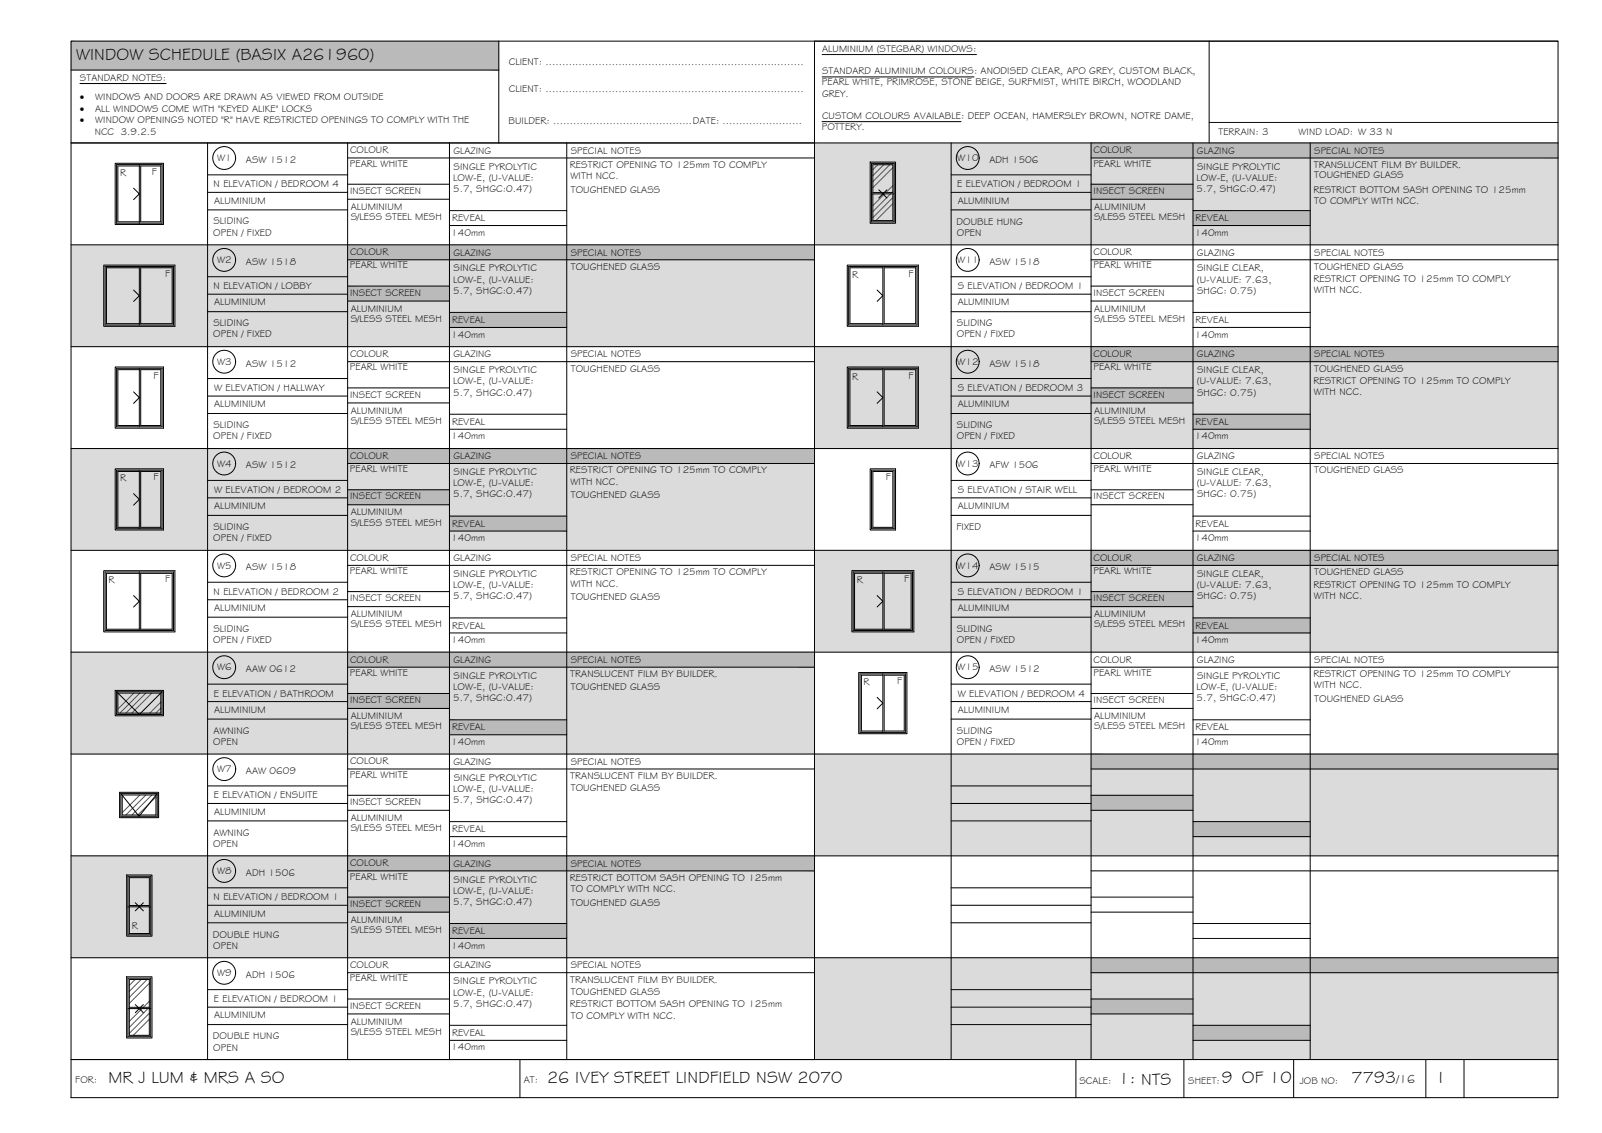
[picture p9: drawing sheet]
<svg xmlns="http://www.w3.org/2000/svg" width="420mm" height="297mm" viewBox="0 0 420 297" stroke-linecap="round" stroke-linejoin="round" font-family="sans-serif">
<!-- layer: WINDOW SCHEDULE HATCH -->
<g fill="#dbdbdb" stroke="#dbdbdb" stroke-width=".26">
<path d="M213.6 37.5l195 26.7v-26.7zM213.6 37.5l195 26.7h-195z"/>
<path d="M18.6 64.2l195 26.7v-26.7zM18.6 64.2l195 26.7h-195z"/>
<path d="M213.6 90.9l195 26.7v-26.7zM213.6 90.9l195 26.7h-195z"/>
<path d="M18.6 117.6l195 26.7v-26.7zM18.6 117.6l195 26.7h-195z"/>
<path d="M213.6 144.3l195 26.7v-26.7zM213.6 144.3l195 26.7h-195z"/>
<path d="M18.6 171l195 26.7v-26.7zM18.6 171l195 26.7h-195z"/>
<path d="M213.6 197.7l195 26.7v-26.7zM213.6 197.7l195 26.7h-195z"/>
<path d="M18.6 224.4l195 26.7v-26.7zM18.6 224.4l195 26.7h-195z"/>
<path d="M213.6 251.1l195 26.7v-26.7zM213.6 251.1l195 26.7h-195z"/>
</g>
<!-- layer: WINDOWS -->
<g fill="none" stroke="#000" stroke-width=".26">
<path d="M30.6 43.2h11.9v15.3h-11.9zM35 49.3l1.5 1.5-1.5 1.5M36.5 43.5h-5.6v14.7h5.6M36.5 43.2v15.3M36.9 43.5h5.3v14.7h-5.3zM228.6 42.8h5.9v15.4h-5.9zM228.6 50.8h5.9M228.9 43.2h5.3v7.3h-5.3zM228.9 50.8v7h5.3v-7M230.5 49.8l1 1 1.1-1M230.5 51.9l1-1.1 1.1 1.1M27.6 69.9h17.9v15.3h-17.9z"/>
<path d="M35 76l1.5 1.5-1.5 1.5M36.5 69.9v15.3M36.5 70.2h-8.6v14.7h8.6M36.9 70.2h8.3v14.7h-8.3zM222.6 69.9h17.9v15.3h-17.9zM230 76l1.5 1.5-1.5 1.5M231.5 69.9v15.3M231.5 70.2h-8.6v14.7h8.6M231.9 70.2h8.3v14.7h-8.3zM30.6 96.6h11.9v15.3h-11.9zM36.5 96.9h-5.6v14.7h5.6M36.5 96.6v15.3"/>
<path d="M36.9 96.9h5.3v14.7h-5.3zM222.6 96.6h17.9v15.3h-17.9zM231.5 96.6v15.3M231.5 96.9h-8.6v14.7h8.6M231.9 96.9h8.3v14.7h-8.3zM35 102.7l1.5 1.5-1.5 1.5M230 102.7l1.5 1.5-1.5 1.5M30.6 123.3h11.9v15.3h-11.9zM35 129.4l1.5 1.5-1.5 1.5M36.5 123.6h-5.6v14.7h5.6M36.5 123.3v15.3M36.9 123.6h5.3v14.7h-5.3z"/>
<path d="M228.6 123.3h5.9v15.3h-5.9zM228.9 123.6h5.3v14.7h-5.3zM27.6 150h17.9v15.3h-17.9zM35 156.1l1.5 1.5-1.5 1.5M36.5 150.3h-8.6v14.7h8.6M36.5 150v15.3M36.9 150.3h8.3v14.7h-8.3zM223.8 150h15.5v15.3h-15.5zM230 156.1l1.5 1.5-1.5 1.5M231.5 150.3h-7.4v14.7h7.4M231.5 150v15.3M231.9 150.3h7.1v14.7h-7.1z"/>
<path d="M225.6 176.7h11.9v15.3h-11.9zM231.5 176.7v15.3M231.5 177h-5.6v14.7h5.6M231.9 177h5.3v14.7h-5.3zM30.6 181.3l5.9 6 6-6M30.6 181.3v6h11.9v-6M30.6 181.3h11.9M30.9 181.7h11.3v5.3h-11.3zM230 182.8l1.5 1.5-1.5 1.5M31.7 208.1l4.8 5.9 4.7-5.9M31.7 208.1h9.5M31.7 208.1v5.9h9.5v-5.9"/>
<path d="M32.1 208.4h8.8v5.3h-8.8zM33.6 229.7h5.9v15.4h-5.9zM33.6 237.7h5.9M33.9 230.1h5.3v7.3h-5.3zM33.9 237.7v7h5.3v-7M35.5 236.7l1 1 1.1-1M35.5 238.8l1-1.1 1.1 1.1M33.6 256.4h5.9v15.4h-5.9zM33.9 256.8h5.3v7.3h-5.3zM33.6 264.4h5.9M33.9 264.4v7h5.3v-7M35.5 263.4l1 1 1.1-1"/>
<path d="M35.5 265.5l1-1.1 1.1 1.1"/>
<circle cx="58.8" cy="41.4" r="3"/>
<circle cx="253.8" cy="41.4" r="3"/>
<circle cx="58.8" cy="68.1" r="3"/>
<circle cx="253.8" cy="68.1" r="3"/>
<circle cx="58.8" cy="94.8" r="3"/>
<circle cx="253.8" cy="94.8" r="3"/>
<circle cx="58.8" cy="121.5" r="3"/>
<circle cx="253.8" cy="121.5" r="3"/>
<circle cx="58.8" cy="148.2" r="3"/>
<circle cx="253.8" cy="148.2" r="3"/>
<circle cx="58.8" cy="174.9" r="3"/>
<circle cx="253.8" cy="174.9" r="3"/>
<circle cx="58.8" cy="201.6" r="3"/>
<circle cx="58.8" cy="228.3" r="3"/>
<circle cx="58.8" cy="255" r="3"/>
</g>
<!-- layer: NEWWORK -->
<g fill="none" stroke="#000" stroke-width=".26">
<path d="M30.2 42.8h12.7v16.1h-12.7zM228.2 42.5h6.7v16h-6.7zM27.2 69.5h18.7v16h-18.7zM222.2 69.5h18.7v16h-18.7zM30.2 96.2h12.7v16.1h-12.7zM222.2 96.2h18.7v16.1h-18.7zM30.2 122.9h12.7v16.1h-12.7zM228.2 122.9h6.7v16.1h-6.7zM27.2 149.6h18.7v16.1h-18.7zM223.4 149.6h16.3v16.1h-16.3zM225.2 176.3h12.7v16.1h-12.7zM30.2 181h12.7v6.7h-12.7z"/>
<path d="M31.4 207.7h10.2v6.7h-10.2zM33.2 229.4h6.7v16h-6.7zM33.2 256.1h6.7v16h-6.7z"/>
</g>
<!-- layer: WINDOW SCHEDULE HATCH -->
<g fill="#bababa" stroke="#bababa" stroke-width=".26">
<path d="M18.6 10.8l112.2 7.6v-7.6zM18.6 10.8l112.2 7.6h-112.2z"/>
<path d="M286.2 37.5l122.4 3.9v-3.9zM286.2 37.5l122.4 3.9h-122.4z"/>
<path d="M286.2 48.3l26.7 3.9v-3.9zM286.2 48.3l26.7 3.9h-26.7z"/>
<path d="M312.9 55.2l30.7 3.9v-3.9zM312.9 55.2l30.7 3.9h-30.7z"/>
<path d="M91.2 64.2l122.4 3.9v-3.9zM91.2 64.2l122.4 3.9h-122.4z"/>
<path d="M91.2 75l26.7 3.9v-3.9zM91.2 75l26.7 3.9h-26.7z"/>
<path d="M117.9 81.9l30.7 3.9v-3.9zM117.9 81.9l30.7 3.9h-30.7z"/>
<path d="M286.2 90.9l122.4 3.9v-3.9zM286.2 90.9l122.4 3.9h-122.4z"/>
<path d="M286.2 101.7l26.7 3.9v-3.9zM286.2 101.7l26.7 3.9h-26.7z"/>
<path d="M312.9 108.6l30.7 3.9v-3.9zM312.9 108.6l30.7 3.9h-30.7z"/>
<path d="M91.2 117.6l122.4 3.9v-3.9zM91.2 117.6l122.4 3.9h-122.4z"/>
<path d="M91.2 128.4l26.7 3.9v-3.9zM91.2 128.4l26.7 3.9h-26.7z"/>
<path d="M117.9 135.3l30.7 3.9v-3.9zM117.9 135.3l30.7 3.9h-30.7z"/>
<path d="M286.2 144.3l122.4 3.9v-3.9zM286.2 144.3l122.4 3.9h-122.4z"/>
<path d="M286.2 155.1l26.7 3.9v-3.9zM286.2 155.1l26.7 3.9h-26.7z"/>
<path d="M312.9 162l30.7 3.9v-3.9zM312.9 162l30.7 3.9h-30.7z"/>
<path d="M91.2 171l122.4 3.9v-3.9zM91.2 171l122.4 3.9h-122.4z"/>
<path d="M91.2 181.8l26.7 3.9v-3.9zM91.2 181.8l26.7 3.9h-26.7z"/>
<path d="M117.9 188.7l30.7 3.9v-3.9zM117.9 188.7l30.7 3.9h-30.7z"/>
<path d="M286.2 197.7l122.4 3.9v-3.9zM286.2 197.7l122.4 3.9h-122.4z"/>
<path d="M286.2 208.5l26.7 3.9v-3.9zM286.2 208.5l26.7 3.9h-26.7z"/>
<path d="M312.9 215.4l30.7 3.9v-3.9zM312.9 215.4l30.7 3.9h-30.7z"/>
<path d="M91.2 224.4l122.4 3.9v-3.9zM91.2 224.4l122.4 3.9h-122.4z"/>
<path d="M91.2 235.2l26.7 3.9v-3.9zM91.2 235.2l26.7 3.9h-26.7z"/>
<path d="M117.9 242.1l30.7 3.9v-3.9zM117.9 242.1l30.7 3.9h-30.7z"/>
<path d="M286.2 251.1l122.4 3.9v-3.9zM286.2 251.1l122.4 3.9h-122.4z"/>
<path d="M286.2 261.9l26.7 3.9v-3.9zM286.2 261.9l26.7 3.9h-26.7z"/>
<path d="M312.9 268.8l30.7 3.9v-3.9zM312.9 268.8l30.7 3.9h-30.7z"/>
</g>
<!-- layer: BORDER -->
<g fill="none" stroke="#000" stroke-width=".26">
<path d="M18.6 10.8h390v277h-390zM18.6 18.4h112.2M130.8 10.8v26.7M317.1 10.8v26.7M408.6 10.8h-195v267M18.6 37.5h390M54.4 37.5v240.3M91.2 37.5v240.3M117.9 37.5v240.3M148.6 37.5v240.3M249.5 37.5v240.3M286.2 37.5v240.3"/>
<path d="M312.9 37.5v240.3M317.1 32.1h91.5M343.6 37.5v240.3M54.4 45.8h36.8M54.4 50.4h36.8M54.4 55h36.8M91.2 41.4h122.4M91.2 48.3h26.7M91.2 52.2h26.7M117.9 55.2h30.7M117.9 59.1h30.7M249.5 45.8h36.7"/>
<path d="M249.5 50.4h36.7M249.5 55h36.7M286.2 41.4h122.4M286.2 48.3h26.7M286.2 52.2h26.7M312.9 55.2h30.7M312.9 59.1h30.7M18.6 64.2h390M54.4 72.6h36.8M54.4 77.1h36.8M91.2 68.1h122.4M91.2 75h26.7"/>
<path d="M91.2 78.9h26.7M249.5 72.6h36.7M249.5 77.1h36.7M286.2 68.1h122.4M286.2 75h26.7M286.2 78.9h26.7M18.6 90.9h390M54.4 81.7h36.8M54.4 99.2h36.8M91.2 94.8h122.4M117.9 81.9h30.7M117.9 85.8h30.7"/>
<path d="M249.5 81.7h36.7M249.5 99.2h36.7M286.2 94.8h122.4M312.9 81.9h30.7M312.9 85.8h30.7M18.6 117.6h390M54.4 103.8h36.8M54.4 108.4h36.8M91.2 101.7h26.7M91.2 105.6h26.7M117.9 108.6h30.7M117.9 112.5h30.7"/>
<path d="M249.5 103.8h36.7M249.5 108.4h36.7M286.2 101.7h26.7M286.2 105.6h26.7M312.9 108.6h30.7M312.9 112.5h30.7M54.4 126h36.8M54.4 130.5h36.8M54.4 135.1h36.8M91.2 121.5h122.4M91.2 128.4h26.7M91.2 132.3h26.7"/>
<path d="M117.9 135.3h30.7M117.9 139.2h30.7M249.5 126h36.7M249.5 130.5h36.7M249.5 135.1h36.7M286.2 121.5h122.4M286.2 128.4h26.7M286.2 132.3h26.7M312.9 135.3h30.7M312.9 139.2h30.7M18.6 144.3h390M54.4 152.6h36.8"/>
<path d="M54.4 157.2h36.8M91.2 148.2h122.4M91.2 155.1h26.7M91.2 159h26.7M249.5 152.6h36.7M249.5 157.2h36.7M286.2 148.2h122.4M286.2 155.1h26.7M286.2 159h26.7M18.6 171h390M54.4 161.8h36.8M54.4 179.4h36.8"/>
<path d="M91.2 174.9h122.4M117.9 162h30.7M117.9 165.9h30.7M249.5 161.8h36.7M249.5 179.4h36.7M286.2 174.9h122.4M312.9 162h30.7M312.9 165.9h30.7M18.6 197.7h390M54.4 183.9h36.8M54.4 188.5h36.8M91.2 181.8h26.7"/>
<path d="M91.2 185.7h26.7M117.9 188.7h30.7M117.9 192.6h30.7M249.5 183.9h36.7M249.5 188.5h36.7M286.2 181.8h26.7M286.2 185.7h26.7M312.9 188.7h30.7M312.9 192.6h30.7M54.4 206.1h36.8M54.4 210.6h36.8M54.4 215.2h36.8"/>
<path d="M91.2 201.6h122.4M91.2 208.5h26.7M91.2 212.4h26.7M117.9 215.4h30.7M117.9 219.3h30.7M249.5 206.1h36.7M249.5 210.6h36.7M249.5 215.2h36.7M286.2 201.6h122.4M286.2 208.5h26.7M286.2 212.4h26.7M312.9 215.4h30.7"/>
<path d="M312.9 219.3h30.7M18.6 224.4h390M54.4 232.8h36.8M54.4 237.3h36.8M91.2 228.3h122.4M91.2 235.2h26.7M91.2 239.1h26.7M249.5 232.8h36.7M249.5 237.3h36.7M286.2 228.3h122.4M286.2 235.2h26.7M286.2 239.1h26.7"/>
<path d="M18.6 251.1h390M54.4 241.9h36.8M54.4 259.5h36.8M91.2 255h122.4M117.9 242.1h30.7M117.9 246h30.7M249.5 241.9h36.7M249.5 259.5h36.7M286.2 255h122.4M312.9 242.1h30.7M312.9 246h30.7M18.6 277.8h390"/>
<path d="M54.4 264h36.8M54.4 268.6h36.8M91.2 261.9h26.7M91.2 265.8h26.7M117.9 268.8h30.7M117.9 272.7h30.7M136.4 277.8v10M249.5 264h36.7M249.5 268.6h36.7M282.2 277.8v10M286.2 261.9h26.7M286.2 265.8h26.7"/>
<path d="M310.5 277.8v10M312.9 268.8h30.7M312.9 272.7h30.7M339.3 277.8v10M374 277.8v10M384 277.8v10"/>
</g>
<!-- layer: TEXT -->
<path d="M215.6 14.3h40.5M21 21.9h22.6M215.6 31.9h36.5M215.6 20.2h39.9" fill="none" stroke="#000" stroke-width=".26"/>
<!-- layer: HATCH -->
<g fill="none" stroke="#545454" stroke-width=".26">
<path d="M230.2 43.2l-1.3 1.3M231.8 43.2l-2.9 2.9M232 50.8l-3.1 3.1M233.3 43.2l-4.4 4.4M233.6 50.8l-4.7 4.7M234.2 48.7l-1.9 1.8M234.2 43.9l-5.3 5.3M234.2 50.2l-.3 .3M234.2 51.8l-5.3 5.3M234.2 53.4l-4.5 4.4M35.1 181.7l-4.2 4.2M36.7 181.7l-5.3 5.3"/>
<path d="M38.3 181.7l-5.3 5.3M39.8 181.7l-5.2 5.3M42.2 184.1l-2.9 2.9M42.2 185.6l-1.3 1.4M36.7 208.4l-4.6 4.7M38.3 208.4l-5.3 5.3M39.8 208.4l-5.2 5.3M40.9 208.9l-4.7 4.8M40.9 213.6v.1M35.5 256.8l-1.6 1.5M37 256.8l-3.1 3.1M38.6 256.8l-4.7 4.7"/>
<path d="M39.2 257.8l-5.3 5.3M37.2 264.4l-3.3 3.4M38.8 264.4l-4.9 4.9M39.1 264.1h.1M39.2 265.7l-5.3 5.2M39.2 267.2l-4.2 4.2M39.2 262.5l-1.6 1.6"/>
</g>
<g font-size="4.5">
<text x="20" y="15.7">WINDOW SCHEDULE (BASIX A261960)</text>
<text x="28.4" y="283.9">MR J LUM &amp; MRS A SO</text>
<text x="143.5" y="283.8">26 IVEY STREET LINDFIELD NSW 2070</text>
<text x="293.4" y="284.1">1: NTS</text>
<text x="320.4" y="284">9 OF 10</text>
<text x="354.4" y="284">7793</text>
<text x="377.4" y="283.9">I</text>
</g>
<text font-size="3.2" x="366.3" y="284">/16</text>
<g font-size="2.6">
<text x="133.4" y="17.1">CLIENT: ..............................................................................</text>
<text x="215.6" y="13.6">ALUMINIUM (STEGBAR) WINDOWS:</text>
<text x="21" y="21.2">STANDARD NOTES:</text>
<text x="215.5" y="22.4">PEARL WHITE, PRIMROSE, STONE BEIGE, SURFMIST, WHITE BIRCH, WOODLAND</text>
<text x="215.6" y="19.4">STANDARD ALUMINIUM COLOURS: ANODISED CLEAR, APO GREY, CUSTOM BLACK,</text>
<text x="20.9" y="26.2">·</text>
<text x="20.9" y="29.2">·</text>
<text x="25" y="29.2">ALL WINDOWS COME WITH &quot;KEYED ALIKE&quot; LOCKS</text>
<text x="25" y="26.2">WINDOWS AND DOORS ARE DRAWN AS VIEWED FROM OUTSIDE</text>
<text x="133.4" y="24.2">CLIENT: ..............................................................................</text>
<text x="215.6" y="25.3">GREY.</text>
<text x="20.9" y="32.3">·</text>
<text x="24.8" y="35.3">NCC 3.9.2.5</text>
<text x="25" y="32.3">WINDOW OPENINGS NOTED &quot;R&quot; HAVE RESTRICTED OPENINGS TO COMPLY WITH THE</text>
<text x="133.4" y="32.5">BUILDER: ..........................................DATE: ........................</text>
<text x="215.5" y="34.1">POTTERY.</text>
<text x="215.6" y="31.2">CUSTOM COLOURS AVAILABLE: DEEP OCEAN, HAMERSLEY BROWN, NOTRE DAME,</text>
<text x="319.6" y="35.5">TERRAIN: 3</text>
<text x="340.6" y="35.5">WIND LOAD: W 33 N</text>
<text x="91.8" y="40.2">COLOUR</text>
<text x="118.9" y="40.3">GLAZING</text>
<text x="149.7" y="40.3">SPECIAL NOTES</text>
<text x="286.8" y="40.2">COLOUR</text>
<text x="313.9" y="40.3">GLAZING</text>
<text x="344.7" y="40.3">SPECIAL NOTES</text>
<text x="31.5" y="46.1">R</text>
<text x="39.8" y="45.8">F</text>
<text x="56.9" y="42.2">W1</text>
<text x="64.5" y="42.7">ASW 1512</text>
<text x="91.8" y="43.7">PEARL WHITE</text>
<text x="118.8" y="47.4">LOW-E, (U-VALUE:</text>
<text x="119" y="44.5">SINGLE PYROLYTIC</text>
<text x="149.5" y="44">RESTRICT OPENING TO 125mm TO COMPLY</text>
<text x="149.6" y="47">WITH NCC.</text>
<text x="251.1" y="42.2">W10</text>
<text x="259.5" y="42.7">ADH 1506</text>
<text x="286.8" y="43.7">PEARL WHITE</text>
<text x="313.8" y="47.4">LOW-E, (U-VALUE:</text>
<text x="314" y="44.5">SINGLE PYROLYTIC</text>
<text x="344.6" y="44">TRANSLUCENT FILM BY BUILDER.</text>
<text x="344.7" y="46.8">TOUGHENED GLASS</text>
<text x="56" y="49.1">N ELEVATION / BEDROOM 4</text>
<text x="56.2" y="53.4">ALUMINIUM</text>
<text x="91.8" y="50.8">INSECT SCREEN</text>
<text x="118.8" y="50.3">5.7, SHGC:0.47)</text>
<text x="149.7" y="50.5">TOUGHENED GLASS</text>
<text x="251.1" y="49.1">E ELEVATION / BEDROOM 1</text>
<text x="251.2" y="53.4">ALUMINIUM</text>
<text x="286.8" y="50.8">INSECT SCREEN</text>
<text x="313.8" y="50.3">5.7, SHGC:0.47)</text>
<text x="344.5" y="50.5">RESTRICT BOTTOM SASH OPENING TO 125mm</text>
<text x="344.7" y="53.5">TO COMPLY WITH NCC.</text>
<text x="56" y="58.8">SLIDING</text>
<text x="92" y="55">ALUMINIUM</text>
<text x="92" y="57.7">S/LESS STEEL MESH</text>
<text x="118.6" y="58">REVEAL</text>
<text x="250.9" y="58.9">DOUBLE HUNG</text>
<text x="287" y="55">ALUMINIUM</text>
<text x="287" y="57.7">S/LESS STEEL MESH</text>
<text x="313.6" y="58">REVEAL</text>
<text x="55.9" y="61.8">OPEN / FIXED</text>
<text x="118.3" y="61.8">140mm</text>
<text x="250.9" y="61.8">OPEN</text>
<text x="313.4" y="61.8">140mm</text>
<text x="56.9" y="68.9">W2</text>
<text x="64.5" y="69.4">ASW 1518</text>
<text x="91.8" y="70.4">PEARL WHITE</text>
<text x="91.8" y="66.9">COLOUR</text>
<text x="118.9" y="67">GLAZING</text>
<text x="119" y="71.2">SINGLE PYROLYTIC</text>
<text x="149.7" y="70.7">TOUGHENED GLASS</text>
<text x="149.7" y="67">SPECIAL NOTES</text>
<text x="251.1" y="68.9">W11</text>
<text x="259.5" y="69.4">ASW 1518</text>
<text x="286.8" y="70.4">PEARL WHITE</text>
<text x="286.8" y="66.9">COLOUR</text>
<text x="313.9" y="67">GLAZING</text>
<text x="314" y="71.2">SINGLE CLEAR,</text>
<text x="344.7" y="70.7">TOUGHENED GLASS</text>
<text x="344.7" y="67">SPECIAL NOTES</text>
<text x="43.3" y="72.5">F</text>
<text x="56" y="75.8">N ELEVATION / LOBBY</text>
<text x="91.8" y="77.5">INSECT SCREEN</text>
<text x="118.8" y="74.1">LOW-E, (U-VALUE:</text>
<text x="118.8" y="77">5.7, SHGC:0.47)</text>
<text x="223.5" y="72.8">R</text>
<text x="238.3" y="72.5">F</text>
<text x="251.2" y="75.8">S ELEVATION / BEDROOM 1</text>
<text x="286.8" y="77.5">INSECT SCREEN</text>
<text x="313.9" y="74.1">(U-VALUE: 7.63,</text>
<text x="314" y="77">SHGC: 0.75)</text>
<text x="344.5" y="74">RESTRICT OPENING TO 125mm TO COMPLY</text>
<text x="344.6" y="76.9">WITH NCC.</text>
<text x="56.2" y="80.1">ALUMINIUM</text>
<text x="92" y="81.7">ALUMINIUM</text>
<text x="251.2" y="80.1">ALUMINIUM</text>
<text x="287" y="81.7">ALUMINIUM</text>
<text x="55.9" y="88.5">OPEN / FIXED</text>
<text x="56" y="85.5">SLIDING</text>
<text x="92" y="84.4">S/LESS STEEL MESH</text>
<text x="118.3" y="88.5">140mm</text>
<text x="118.6" y="84.7">REVEAL</text>
<text x="250.9" y="88.5">OPEN / FIXED</text>
<text x="251" y="85.5">SLIDING</text>
<text x="287" y="84.4">S/LESS STEEL MESH</text>
<text x="313.4" y="88.5">140mm</text>
<text x="313.6" y="84.7">REVEAL</text>
<text x="56.9" y="95.6">W3</text>
<text x="91.8" y="93.6">COLOUR</text>
<text x="118.9" y="93.7">GLAZING</text>
<text x="149.7" y="93.7">SPECIAL NOTES</text>
<text x="251.1" y="95.6">W12</text>
<text x="286.8" y="93.6">COLOUR</text>
<text x="313.9" y="93.7">GLAZING</text>
<text x="344.7" y="93.7">SPECIAL NOTES</text>
<text x="40.3" y="99.2">F</text>
<text x="64.5" y="96.1">ASW 1512</text>
<text x="91.8" y="97.1">PEARL WHITE</text>
<text x="118.8" y="100.8">LOW-E, (U-VALUE:</text>
<text x="119" y="97.9">SINGLE PYROLYTIC</text>
<text x="149.7" y="97.4">TOUGHENED GLASS</text>
<text x="223.5" y="99.5">R</text>
<text x="238.3" y="99.2">F</text>
<text x="259.5" y="96.1">ASW 1518</text>
<text x="286.8" y="97.1">PEARL WHITE</text>
<text x="313.9" y="100.8">(U-VALUE: 7.63,</text>
<text x="314" y="97.9">SINGLE CLEAR,</text>
<text x="344.5" y="100.7">RESTRICT OPENING TO 125mm TO COMPLY</text>
<text x="344.7" y="97.4">TOUGHENED GLASS</text>
<text x="56.2" y="106.8">ALUMINIUM</text>
<text x="56.2" y="102.5">W ELEVATION / HALLWAY</text>
<text x="91.8" y="104.2">INSECT SCREEN</text>
<text x="118.8" y="103.7">5.7, SHGC:0.47)</text>
<text x="251.2" y="102.5">S ELEVATION / BEDROOM 3</text>
<text x="251.2" y="106.8">ALUMINIUM</text>
<text x="286.8" y="104.2">INSECT SCREEN</text>
<text x="314" y="103.7">SHGC: 0.75)</text>
<text x="344.6" y="103.6">WITH NCC.</text>
<text x="56" y="112.2">SLIDING</text>
<text x="92" y="108.4">ALUMINIUM</text>
<text x="92" y="111.1">S/LESS STEEL MESH</text>
<text x="118.6" y="111.4">REVEAL</text>
<text x="251" y="112.2">SLIDING</text>
<text x="287" y="108.4">ALUMINIUM</text>
<text x="287" y="111.1">S/LESS STEEL MESH</text>
<text x="313.6" y="111.4">REVEAL</text>
<text x="55.9" y="115.2">OPEN / FIXED</text>
<text x="118.3" y="115.2">140mm</text>
<text x="250.9" y="115.2">OPEN / FIXED</text>
<text x="313.4" y="115.2">140mm</text>
<text x="40.3" y="125.9">F</text>
<text x="56.9" y="122.3">W4</text>
<text x="64.5" y="122.8">ASW 1512</text>
<text x="91.8" y="123.8">PEARL WHITE</text>
<text x="91.8" y="120.3">COLOUR</text>
<text x="118.9" y="120.4">GLAZING</text>
<text x="119" y="124.6">SINGLE PYROLYTIC</text>
<text x="149.5" y="124.1">RESTRICT OPENING TO 125mm TO COMPLY</text>
<text x="149.7" y="120.4">SPECIAL NOTES</text>
<text x="232.3" y="125.9">F</text>
<text x="251.1" y="122.3">W13</text>
<text x="259.5" y="122.8">AFW 1506</text>
<text x="286.8" y="123.8">PEARL WHITE</text>
<text x="286.8" y="120.3">COLOUR</text>
<text x="313.9" y="120.4">GLAZING</text>
<text x="314" y="124.6">SINGLE CLEAR,</text>
<text x="344.7" y="124.1">TOUGHENED GLASS</text>
<text x="344.7" y="120.4">SPECIAL NOTES</text>
<text x="31.5" y="126.2">R</text>
<text x="56.2" y="129.2">W ELEVATION / BEDROOM 2</text>
<text x="91.8" y="131">INSECT SCREEN</text>
<text x="118.8" y="127.5">LOW-E, (U-VALUE:</text>
<text x="118.8" y="130.4">5.7, SHGC:0.47)</text>
<text x="149.6" y="127.1">WITH NCC.</text>
<text x="149.7" y="130.7">TOUGHENED GLASS</text>
<text x="251.2" y="129.2">S ELEVATION / STAIR WELL</text>
<text x="286.8" y="131">INSECT SCREEN</text>
<text x="313.9" y="127.5">(U-VALUE: 7.63,</text>
<text x="314" y="130.4">SHGC: 0.75)</text>
<text x="56.2" y="133.5">ALUMINIUM</text>
<text x="92" y="135.1">ALUMINIUM</text>
<text x="92" y="137.8">S/LESS STEEL MESH</text>
<text x="251.2" y="133.5">ALUMINIUM</text>
<text x="55.9" y="141.9">OPEN / FIXED</text>
<text x="56" y="138.9">SLIDING</text>
<text x="118.3" y="141.9">140mm</text>
<text x="118.6" y="138.1">REVEAL</text>
<text x="250.9" y="138.9">FIXED</text>
<text x="313.4" y="141.9">140mm</text>
<text x="313.6" y="138.1">REVEAL</text>
<text x="56.9" y="149">W5</text>
<text x="64.5" y="149.5">ASW 1518</text>
<text x="91.8" y="147">COLOUR</text>
<text x="118.9" y="147.1">GLAZING</text>
<text x="149.7" y="147.1">SPECIAL NOTES</text>
<text x="251.1" y="149">W14</text>
<text x="259.5" y="149.5">ASW 1515</text>
<text x="286.8" y="147">COLOUR</text>
<text x="313.9" y="147.1">GLAZING</text>
<text x="344.7" y="147.1">SPECIAL NOTES</text>
<text x="28.5" y="152.9">R</text>
<text x="43.3" y="152.6">F</text>
<text x="56" y="155.9">N ELEVATION / BEDROOM 2</text>
<text x="91.8" y="150.5">PEARL WHITE</text>
<text x="118.8" y="154.2">LOW-E, (U-VALUE:</text>
<text x="119" y="151.3">SINGLE PYROLYTIC</text>
<text x="149.5" y="150.8">RESTRICT OPENING TO 125mm TO COMPLY</text>
<text x="149.6" y="153.8">WITH NCC.</text>
<text x="224.7" y="152.9">R</text>
<text x="237.1" y="152.6">F</text>
<text x="251.2" y="155.9">S ELEVATION / BEDROOM 1</text>
<text x="286.8" y="150.5">PEARL WHITE</text>
<text x="313.9" y="154.2">(U-VALUE: 7.63,</text>
<text x="314" y="151.3">SINGLE CLEAR,</text>
<text x="344.5" y="154.1">RESTRICT OPENING TO 125mm TO COMPLY</text>
<text x="344.7" y="150.8">TOUGHENED GLASS</text>
<text x="56.2" y="160.2">ALUMINIUM</text>
<text x="91.8" y="157.6">INSECT SCREEN</text>
<text x="92" y="161.8">ALUMINIUM</text>
<text x="118.8" y="157.1">5.7, SHGC:0.47)</text>
<text x="149.7" y="157.3">TOUGHENED GLASS</text>
<text x="251.2" y="160.2">ALUMINIUM</text>
<text x="286.8" y="157.6">INSECT SCREEN</text>
<text x="287" y="161.8">ALUMINIUM</text>
<text x="314" y="157.1">SHGC: 0.75)</text>
<text x="344.6" y="157">WITH NCC.</text>
<text x="56" y="165.6">SLIDING</text>
<text x="92" y="164.5">S/LESS STEEL MESH</text>
<text x="118.6" y="164.8">REVEAL</text>
<text x="251" y="165.6">SLIDING</text>
<text x="287" y="164.5">S/LESS STEEL MESH</text>
<text x="313.6" y="164.8">REVEAL</text>
<text x="55.9" y="168.6">OPEN / FIXED</text>
<text x="91.8" y="173.7">COLOUR</text>
<text x="118.3" y="168.6">140mm</text>
<text x="118.9" y="173.8">GLAZING</text>
<text x="149.7" y="173.8">SPECIAL NOTES</text>
<text x="250.9" y="168.6">OPEN / FIXED</text>
<text x="286.8" y="173.7">COLOUR</text>
<text x="313.4" y="168.6">140mm</text>
<text x="313.9" y="173.8">GLAZING</text>
<text x="344.7" y="173.8">SPECIAL NOTES</text>
<text x="56.9" y="175.7">W6</text>
<text x="64.5" y="176.2">AAW 0612</text>
<text x="91.8" y="177.2">PEARL WHITE</text>
<text x="119" y="178">SINGLE PYROLYTIC</text>
<text x="149.5" y="177.5">TRANSLUCENT FILM BY BUILDER.</text>
<text x="226.5" y="179.6">R</text>
<text x="235.3" y="179.3">F</text>
<text x="251.1" y="175.7">W15</text>
<text x="259.5" y="176.2">ASW 1512</text>
<text x="286.8" y="177.2">PEARL WHITE</text>
<text x="314" y="178">SINGLE PYROLYTIC</text>
<text x="344.5" y="177.5">RESTRICT OPENING TO 125mm TO COMPLY</text>
<text x="56.1" y="182.6">E ELEVATION / BATHROOM</text>
<text x="91.8" y="184.4">INSECT SCREEN</text>
<text x="118.8" y="180.9">LOW-E, (U-VALUE:</text>
<text x="118.8" y="183.8">5.7, SHGC:0.47)</text>
<text x="149.7" y="180.8">TOUGHENED GLASS</text>
<text x="251.2" y="182.6">W ELEVATION / BEDROOM 4</text>
<text x="286.8" y="184.4">INSECT SCREEN</text>
<text x="313.8" y="180.9">LOW-E, (U-VALUE:</text>
<text x="313.8" y="183.8">5.7, SHGC:0.47)</text>
<text x="344.6" y="180.5">WITH NCC.</text>
<text x="344.7" y="184">TOUGHENED GLASS</text>
<text x="56.2" y="186.9">ALUMINIUM</text>
<text x="92" y="188.5">ALUMINIUM</text>
<text x="92" y="191.2">S/LESS STEEL MESH</text>
<text x="118.6" y="191.5">REVEAL</text>
<text x="251.2" y="186.9">ALUMINIUM</text>
<text x="287" y="188.5">ALUMINIUM</text>
<text x="287" y="191.2">S/LESS STEEL MESH</text>
<text x="313.6" y="191.5">REVEAL</text>
<text x="55.9" y="195.4">OPEN</text>
<text x="56" y="192.4">AWNING</text>
<text x="118.3" y="195.3">140mm</text>
<text x="250.9" y="195.3">OPEN / FIXED</text>
<text x="251" y="192.3">SLIDING</text>
<text x="313.4" y="195.3">140mm</text>
<text x="56.9" y="202.4">W7</text>
<text x="64.5" y="202.9">AAW 0609</text>
<text x="91.8" y="203.9">PEARL WHITE</text>
<text x="91.8" y="200.4">COLOUR</text>
<text x="118.9" y="200.5">GLAZING</text>
<text x="149.7" y="200.5">SPECIAL NOTES</text>
<text x="56.1" y="209.3">E ELEVATION / ENSUITE</text>
<text x="118.8" y="207.6">LOW-E, (U-VALUE:</text>
<text x="119" y="204.7">SINGLE PYROLYTIC</text>
<text x="149.5" y="204.3">TRANSLUCENT FILM BY BUILDER.</text>
<text x="149.7" y="207.5">TOUGHENED GLASS</text>
<text x="56.2" y="213.6">ALUMINIUM</text>
<text x="91.8" y="211">INSECT SCREEN</text>
<text x="92" y="215.2">ALUMINIUM</text>
<text x="118.9" y="210.5">5.7, SHGC:0.47)</text>
<text x="56" y="219.1">AWNING</text>
<text x="92" y="217.9">S/LESS STEEL MESH</text>
<text x="118.4" y="222">140mm</text>
<text x="118.6" y="218.2">REVEAL</text>
<text x="56" y="222.1">OPEN</text>
<text x="91.8" y="227.1">COLOUR</text>
<text x="118.9" y="227.2">GLAZING</text>
<text x="149.7" y="227.2">SPECIAL NOTES</text>
<text x="56.9" y="229.1">W8</text>
<text x="64.5" y="229.6">ADH 1506</text>
<text x="91.8" y="230.6">PEARL WHITE</text>
<text x="119" y="231.4">SINGLE PYROLYTIC</text>
<text x="149.5" y="230.9">RESTRICT BOTTOM SASH OPENING TO 125mm</text>
<text x="149.7" y="233.8">TO COMPLY WITH NCC.</text>
<text x="56" y="236">N ELEVATION / BEDROOM 1</text>
<text x="91.8" y="237.8">INSECT SCREEN</text>
<text x="118.8" y="234.3">LOW-E, (U-VALUE:</text>
<text x="118.8" y="237.2">5.7, SHGC:0.47)</text>
<text x="149.7" y="237.4">TOUGHENED GLASS</text>
<text x="34.6" y="243.4">R</text>
<text x="55.8" y="245.8">DOUBLE HUNG</text>
<text x="56.2" y="240.3">ALUMINIUM</text>
<text x="92" y="241.9">ALUMINIUM</text>
<text x="92" y="244.6">S/LESS STEEL MESH</text>
<text x="118.6" y="244.9">REVEAL</text>
<text x="55.9" y="248.7">OPEN</text>
<text x="118.3" y="248.7">140mm</text>
<text x="56.9" y="255.8">W9</text>
<text x="64.5" y="256.3">ADH 1506</text>
<text x="91.8" y="257.3">PEARL WHITE</text>
<text x="91.8" y="253.8">COLOUR</text>
<text x="118.9" y="253.9">GLAZING</text>
<text x="149.5" y="257.7">TRANSLUCENT FILM BY BUILDER.</text>
<text x="149.7" y="253.9">SPECIAL NOTES</text>
<text x="56.1" y="262.7">E ELEVATION / BEDROOM 1</text>
<text x="118.8" y="261">LOW-E, (U-VALUE:</text>
<text x="118.8" y="263.9">5.7, SHGC:0.47)</text>
<text x="119" y="258.1">SINGLE PYROLYTIC</text>
<text x="149.7" y="260.9">TOUGHENED GLASS</text>
<text x="56.2" y="267">ALUMINIUM</text>
<text x="91.8" y="264.4">INSECT SCREEN</text>
<text x="92" y="268.6">ALUMINIUM</text>
<text x="149.5" y="264.1">RESTRICT BOTTOM SASH OPENING TO 125mm</text>
<text x="149.7" y="267.1">TO COMPLY WITH NCC.</text>
<text x="55.8" y="272.5">DOUBLE HUNG</text>
<text x="55.9" y="275.5">OPEN</text>
<text x="92" y="271.3">S/LESS STEEL MESH</text>
<text x="118.3" y="275.4">140mm</text>
<text x="118.6" y="271.6">REVEAL</text>
<text x="19.8" y="284">FOR:</text>
<text x="137.4" y="283.8">AT:</text>
<text x="283.1" y="284.1">SCALE:</text>
<text x="311.6" y="284.1">SHEET:</text>
<text x="340.9" y="284.1">JOB NO:</text>
</g>
</svg>
